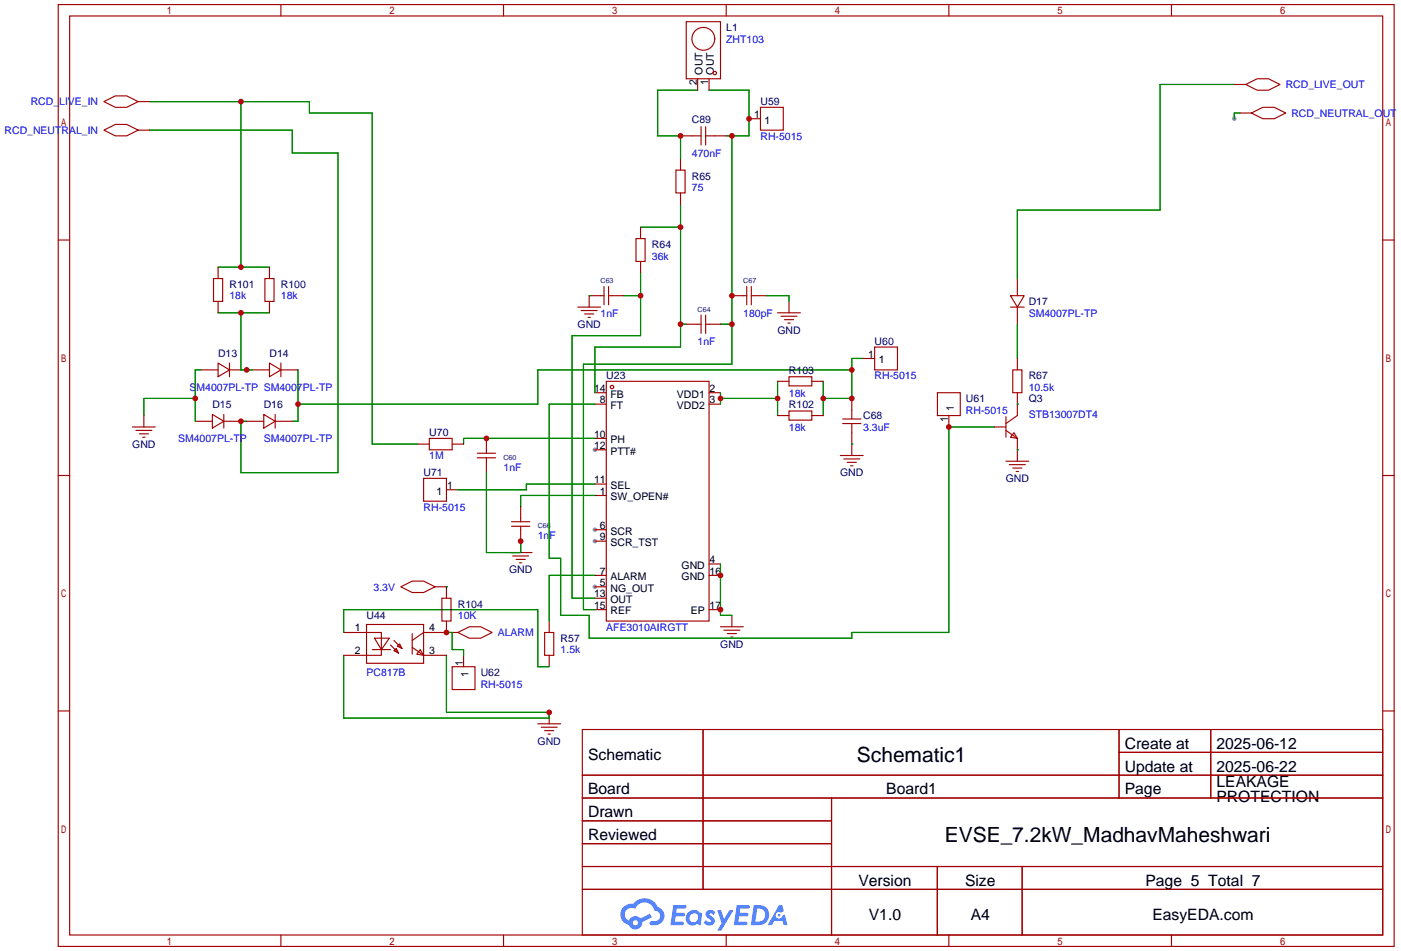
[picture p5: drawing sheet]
<svg xmlns="http://www.w3.org/2000/svg" width="312mm" height="212mm" viewBox="0 0 312 212" stroke-linecap="round" stroke-linejoin="round" font-family="sans-serif">
<g fill="#999">
<circle cx="132.3" cy="100.1" r=".51"/>
<circle cx="132.3" cy="117.9" r=".51"/>
<circle cx="132.3" cy="120.4" r=".51"/>
<circle cx="132.3" cy="130.6" r=".51"/>
<circle cx="274.6" cy="26.4" r=".51"/>
</g>
<g fill="none" stroke="#a10000" stroke-width=".25">
<path d="M13 1h297.1v209.6h-297.1zM15.5 3.6h292.1v204.4h-292.1zM62.5 1v2.6M112 1v2.6M161.5 1v2.6M211.1 1v2.6M260.6 1v2.6M13 53.4h2.5M307.6 53.4h2.5M13 105.8h2.5M307.6 105.8h2.5M13 158.2h2.5"/>
<path d="M307.6 158.2h2.5M129.5 162.3h178.1v45.7h-178.1zM129.5 172.5h178.1M129.5 177.5h178.1M156.4 162.3v35.6M185 177.5v30.5M248.9 162.3v15.2M248.9 167.4h58.7M269.3 162.3v15.2M129.5 182.6h55.5M129.5 192.8h178.1M129.5 187.7h55.5"/>
<path d="M129.5 197.9h178.1M208.5 192.8v15.2M227.4 192.8v15.2M62.5 208v2.6M112 208v2.6M161.5 208v2.6M211.1 208v2.6M260.6 208v2.6"/>
</g>
<g fill="#5487ff">
<path d="M157.3 202.7a1.3 1.3 0 0 1 1.8 .3l-.4 .6a.54 .54 0 0 0-.9-.2l.1 .2a1.28 1.28 0 0 1 .8 2 1.53 1.53 0 0 1-2.2-.3l.5-.6 .8 .5a.31 .31 0 0 0 .4-.3 .31 .31 0 0 0-.3-.4 1.12 1.12 0 0 1-.6-1.8z"/>
<path d="M159.6 202.5h.8l.7 2 1.1-2h1l-2.8 4.6h-.9l1-1.7z"/>
<path d="M149.8 201.4h2.2a.46 .46 0 0 1 .5 0 .46 .46 0 0 1 .2 .6l-.4 .1-1.7 .1-.2 .9h1.7a.4 .4 0 0 1 .3 .4 .4 .4 0 0 1-.4 .4h-1.7l-.2 1.2h1.4a.46 .46 0 0 1 .5 0 .46 .46 0 0 1 .1 .5l-.3 .2h-2.7z"/>
<path d="M163.9 201.4h2.2a.47 .47 0 0 1 .6 0 .47 .47 0 0 1 .1 .6l-.4 .1-1.7 .1-.2 .9h1.7a.4 .4 0 0 1 .3 .4 .4 .4 0 0 1-.4 .4h-1.7l-.2 1.2h1.4a.46 .46 0 0 1 .5 0 .46 .46 0 0 1 .1 .5l-.3 .2h-2.7z"/>
<path d="M173.3 201.4h.7l.4 1.3-.7 .4a.75 .75 0 0 0-1.1 .3 .75 .75 0 0 0 .5 1 .75 .75 0 0 0 .9-.7l.6-.2 .6 2.3h-.9l-.2-.9h-1.9l-.5 .9h-.9z"/>
<path d="M167.7 201.4l-.7 4.4h1.5a2.27 2.27 0 0 0 2.6-2.2 2.27 2.27 0 0 0-2.7-2.2zM168.4 202.1a1.5 1.5 0 0 1 1.8 1.6 1.5 1.5 0 0 1-1.9 1.4h-.3z"/>
<path d="M153.1 203a1.6 1.6 0 0 0-.3 2.3 1.6 1.6 0 0 0 2.3 .2l.8 .3 .3-2.4-.2-.3-.4-.1a1.58 1.58 0 0 0-2.5 0zM153.7 203.5a.98 .98 0 0 1 1.6 .4 .98 .98 0 0 1-1.1 1.3 .94 .94 0 0 1-.8-.7 .94 .94 0 0 1 .3-1z"/>
<path d="M138.7 201.8a2.37 2.37 0 0 0 1.2 4 1.54 1.54 0 0 0 1.7 1 1.54 1.54 0 0 0 1.3-1.6l2.1-1.1-.4-.8-2.1 1a1.57 1.57 0 0 0-2.6 .5 1.5 1.5 0 0 1-.7-2.1 1.5 1.5 0 0 1 2.1-.5 2.23 2.23 0 0 1 2.3-1.4 2.23 2.23 0 0 1 2 1.8 1.16 1.16 0 0 1 1.3 1.1 1.16 1.16 0 0 1-1.1 1.2h-.7a.47 .47 0 0 0-.6 .4 .47 .47 0 0 0 .4 .5 2.15 2.15 0 0 0 2.7-1.1 2.15 2.15 0 0 0-.9-2.7l-.4-.2a3.2 3.2 0 0 0-5.4-.7l-1.2 .1zM140.8 205.3a.58 .58 0 0 1 1.1 0 .58 .58 0 0 1-1.1 0z"/>
<circle cx="173.3" cy="203.6" r=".28"/>
</g>
<g fill="none" stroke="#a10000" stroke-width=".25">
<path d="M152.7 4.8h7.6v12.7h-7.6zM155.2 17.5v2.6M157.7 17.5v2.6M274.6 18.8h2.5M277.1 18.8l2.6-1.3h2.5l2.5 1.3-2.5 1.3h-2.5zM23.1 22.6l2.6-1.3h2.5l2.5 1.3-2.5 1.3h-2.5zM23.1 29l2.6-1.3h2.5l2.5 1.3-2.5 1.2h-2.5zM30.7 22.6h2.6M30.7 29h2.6M150.4 37.8h2v5.1h-2zM151.4 35.3v2.5M151.4 30.2h4.6"/>
<path d="M156 28.2v4.1M157 28.2v4.1M157 30.2h4.5M166.6 26.4h2.6M169.2 23.9h5v5.1h-5zM275.8 25.1h2.6M278.4 25.1l2.5-1.2h2.6l2.5 1.2-2.5 1.3h-2.6zM48.5 59.4v2.6M59.9 59.4v2.6M141.5 53.1h2v5.1h-2zM142.5 50.5v2.6M142.5 58.2v2.5"/>
<path d="M151.4 42.9v2.6M47.5 62h2v5.1h-2zM48.5 67.1v2.5M58.9 62h2.1v5.1h-2.1zM59.9 67.1v2.5M128.5 68.3h5.1M129.3 69.1h3.5M130 69.8h2.1M130.8 70.6h.5M134.4 63.8v4M134.4 65.8h-3.3v2.5M135.4 63.8v4"/>
<path d="M135.4 65.8h3.3M152.7 72.1h3.3M156 70.1v4.1M157 70.1v4.1M157 72.1h3.3M162.8 65.8h3.3M166.1 63.8v4M167.1 65.8h3.3M167.1 63.8v4M173 69.6h5.1M173.7 70.4h3.6M174.5 71.1h2"/>
<path d="M175.3 71.9h.5M175.5 67.1v2.5M192 79.8h2.6M194.6 77.2h5v5.1h-5zM224.8 65.8h3l-1.5 2.5zM224.8 68.3h3M226.3 62v3.8M226.3 68.3v3.8M226.3 79.8v2.5M29.5 95h5M30.2 95.8h3.6M31 96.5h2"/>
<path d="M31.7 97.3h.6M32 92.5v2.5M43.4 93.7h3.8M44.7 82.3h3.8M47.2 92.2l2.6 1.5-2.6 1.5zM48.5 80.8l2.6 1.5-2.6 1.5zM49.8 92.2v3M49.8 93.7h3.8M51.1 80.8v3M51.1 82.3h3.8M54.9 93.7h3.8M56.1 82.3h3.8"/>
<path d="M58.7 92.2l2.5 1.5-2.5 1.5zM59.9 80.8l2.6 1.5-2.6 1.5zM61.2 93.7h3.8M61.2 92.2v3M62.5 82.3h3.8M62.5 80.8v3M93 98.8h2.5M95.5 97.5h5.1v2.6h-5.1zM100.6 98.8h2.5M108.2 97.5v3.3M132.3 87.4h2.6M132.3 89.9h2.6"/>
<path d="M132.3 97.5h2.6M134.9 84.8h22.8v53.4h-22.8zM157.7 87.4h2.6M157.7 89.9h2.6M173 92.5h2.5M173 84.8h2.5M175.5 91.4h5.1v2.1h-5.1zM175.5 83.8h5.1v2.1h-5.1zM180.6 92.5h2.5M180.6 84.8h2.5M187.5 94.2h4M187.5 93.2h4"/>
<path d="M189.5 88.6v4.6M189.5 94.2v7.1M208.5 87.4h5.1v5.1h-5.1zM211.1 92.5v2.5M221.2 95h2.6M223.8 92.7v4.6M223.8 95.8l2.5 1.7M225.3 82.3h2v5.1h-2zM225.6 96.3l.7 1.2-1.5-.2zM226.3 87.4v5.1l-2.5 1.7M226.3 97.5v5.1M94.2 106.4h5.1v5.1h-5.1z"/>
<path d="M99.3 109h2.6M106.2 101.9h4M106.2 100.8h4M108.2 101.9v3.3M113.8 116.1h4.1M113.8 117.1h4.1M115.8 112.8v3.3M115.8 117.1v5.8M132.3 100.1h2.6M132.3 107.7h2.6M132.3 110.2h2.6M132.3 117.9h2.6"/>
<path d="M186.9 101.3h5.1M187.7 102.1h3.6M188.5 102.9h2M189.2 103.6h.5M223.8 102.6h5.1M224.5 103.4h3.6M225.3 104.1h2M226.1 104.9h.5M81.5 138.9h12.7v8.7h-12.7zM89.2 130.6l2.5-1.3h2.5l2.6 1.3-2.6 1.2h-2.5zM96.8 130.6h2.5v2.5M98.3 133.1h2v5.1h-2z"/>
<path d="M99.3 138.2v2.5M113.3 122.9h5.1M114 123.7h3.6M114.8 124.5h2M115.6 125.2h.5M122.2 138.2v2.5M132.3 120.4h2.6M132.3 128h2.6M132.3 130.6h2.6M132.3 133.1h2.6M132.3 135.6h2.6M157.7 128h2.6"/>
<path d="M157.7 135.6h2.6M157.7 125.5h2.6M160.3 139.4h5.1M162.8 136.9v2.5M76.5 140.7h8.3v5.1h-8.3M82.8 144.5h4.1M83.3 142h3.3l-1.8 2.5zM86.9 143.5l1.7 1.8M87.6 144.8l.5-.5 .5 1zM87.6 142.5l1.8 1.8M88.4 143.8l.5-.5 .5 1zM91.7 141v4.5"/>
<path d="M91.7 144l2.5 1.8M93.5 144.5l.7 1.3-1.5-.3zM94.2 145.8h5.1M100.6 148.3h5.1v5.1h-5.1zM101.9 140.7l2.5-1.3h2.5l2.6 1.3-2.6 1.3h-2.5zM101.9 140.7h-7.7l-2.5 1.8M103.1 145.8v2.5M121.2 140.7h2v5.1h-2zM122.2 145.8v2.5M122.2 158.5v2.5M161 140.2h3.6M161.8 141h2"/>
<path d="M162.6 141.7h.5M119.6 161h5.1M120.4 161.8h3.6M121.2 162.6h2M121.9 163.3h.5"/>
<circle cx="156.5" cy="8.6" r="2.54"/>
<circle cx="159" cy="16.3" r=".38"/>
<circle cx="136.1" cy="86.1" r=".38"/>
</g>
<g fill="none" stroke="#008700" stroke-width=".25">
<path d="M274.6 18.8h-16.5v27.9h-31.8v15.3M33.3 22.6h35.5v2.5h14v73.7h10.2M33.3 29h31.7v5h10.2v71.2h-21.6v-11.5h1.3M53.6 22.6v36.8M155.2 20.1h-8.9v10.1h5.1v5.1M157.7 20.1h8.9v10.1h-5.1M162.8 30.2v50.8h-33v54.6h2.5M275.8 25.1h-1.2v1.3M48.5 59.4h11.4M142.5 50.5h8.9M151.4 45.5v31.7h-19.1v10.2M48.5 69.6h11.4"/>
<path d="M53.6 69.6v12.7h2.5M131.1 65.8h.1M138.7 65.8h3.8M142.5 60.7v14h-15.2v58.4h5M151.4 72.1h1.3M160.3 72.1h2.5M170.4 65.8h5.1v1.3M192 79.8h-2.5v8.8h-6.4M226.3 72.1v7.7M43.4 88.6h-11.4v3.9M44.7 82.3h-1.3v11.4M66.3 82.3v11.4h-1.3"/>
<path d="M132.3 89.9h-10.1v34.3h2.5v12.7h6.4v5.1h58.4v-1.3h21.6v-45.7h10.1M132.3 97.5h-29.2v1.3M160.3 87.4v2.5M160.3 88.6h12.7M173 84.8v7.7M183.1 84.8v7.7M189.5 98.8h.1M189.5 82.3h-69.9v7.6h-53.3M226.3 89.9h.1M108.2 105.2v17.7h7.6v-2.5M132.3 110.2h-16.5v2.6M132.3 107.7h-15.2v1.3h-15.2"/>
<path d="M226.3 100.1h.1M99.3 130.6h.1M132.3 128h-10.1v10.2M160.3 125.5v11.4h2.5M76.5 140.7v-5.1h43.1v12.7h2.6M76.5 145.8v14h45.7v-1.3h-22.9v-12.7M99.3 140.7h1.3v3.8h2.5v1.3"/>
</g>
<g fill="#c00">
<circle cx="160.3" cy="128" r=".63"/>
<circle cx="160.3" cy="135.6" r=".63"/>
<circle cx="53.6" cy="22.6" r=".63"/>
<circle cx="53.6" cy="59.4" r=".63"/>
<circle cx="53.6" cy="93.7" r=".63"/>
<circle cx="115.8" cy="120.4" r=".63"/>
<circle cx="66.3" cy="89.9" r=".63"/>
<circle cx="189.5" cy="82.3" r=".63"/>
<circle cx="189.5" cy="88.6" r=".63"/>
<circle cx="183.1" cy="88.6" r=".63"/>
<circle cx="43.4" cy="88.6" r=".63"/>
<circle cx="54.9" cy="82.3" r=".63"/>
<circle cx="53.6" cy="69.6" r=".63"/>
<circle cx="173" cy="88.6" r=".63"/>
<circle cx="160.3" cy="88.6" r=".63"/>
<circle cx="142.5" cy="65.8" r=".63"/>
<circle cx="151.4" cy="72.1" r=".63"/>
<circle cx="151.4" cy="50.5" r=".63"/>
<circle cx="162.8" cy="72.1" r=".63"/>
<circle cx="162.8" cy="65.8" r=".63"/>
<circle cx="162.8" cy="30.2" r=".63"/>
<circle cx="166.6" cy="26.4" r=".63"/>
<circle cx="151.4" cy="30.2" r=".63"/>
<circle cx="211.1" cy="95" r=".63"/>
<circle cx="122.2" cy="158.5" r=".63"/>
<circle cx="108.2" cy="97.5" r=".63"/>
<circle cx="99.3" cy="140.7" r=".63"/>
</g>
<g font-size="4.7">
<text x="190.6" y="169.5">Schematic1</text>
<text x="210.2" y="187.3">EVSE_7.2kW_MadhavMaheshwari</text>
</g>
<g font-size="3.5">
<text x="250.2" y="166.6">Create at</text>
<text x="270.6" y="166.6">2025-06-12</text>
<text x="130.8" y="169.1">Schematic</text>
<text x="250.2" y="171.7">Update at</text>
<text x="270.6" y="171.7">2025-06-22</text>
<text x="130.8" y="176.8">Board</text>
<text x="197.2" y="176.8">Board1</text>
<text x="250.2" y="176.8">Page</text>
<text x="270.6" y="175">LEAKAGE</text>
<text x="270.6" y="178.5">PROTECTION</text>
<text x="130.8" y="181.8">Drawn</text>
<text x="130.8" y="186.9">Reviewed</text>
<text x="191" y="197.1">Version</text>
<text x="214.7" y="197.1">Size</text>
<text x="254.8" y="197.1">Page 5 Total 7</text>
<text x="193.3" y="204.7">V1.0</text>
<text x="215.9" y="204.7">A4</text>
<text x="256.4" y="204.7">EasyEDA.com</text>
</g>
<g font-size="2.3" fill="#000080">
<text x="161.5" y="6.9">L1</text>
<text x="169.2" y="23.5">U59</text>
<text x="153.9" y="27.3">C89</text>
<text x="153.9" y="40">R65</text>
<text x="145" y="55.2">R64</text>
<text x="51.1" y="64.1">R101</text>
<text x="62.5" y="64.1">R100</text>
<text x="228.9" y="67.9">D17</text>
<text x="128.5" y="73">GND</text>
<text x="172.9" y="74.3">GND</text>
<text x="194.6" y="76.8">U60</text>
<text x="48.5" y="79.3">D13</text>
<text x="59.9" y="79.3">D14</text>
<text x="175.5" y="83.1">R103</text>
<text x="134.9" y="84.4">U23</text>
<text x="214.9" y="89.5">U61</text>
<text x="228.9" y="89.5">Q3</text>
<text x="228.9" y="84.4">R67</text>
<text x="47.2" y="90.8">D15</text>
<text x="58.7" y="90.8">D16</text>
<text x="175.5" y="90.8">R102</text>
<text x="192" y="93.3">C68</text>
<text x="29.4" y="99.7">GND</text>
<text x="95.5" y="97.1">U70</text>
<text x="94.2" y="106">U71</text>
<text x="186.9" y="106">GND</text>
<text x="223.7" y="107.3">GND</text>
<text x="113.2" y="127.6">GND</text>
<text x="81.5" y="137.8">U44</text>
<text x="101.9" y="135.2">R104</text>
<text x="124.7" y="142.8">R57</text>
<text x="160.2" y="144.1">GND</text>
<text x="106.9" y="150.5">U62</text>
<text x="119.6" y="165.7">GND</text>
</g>
<g font-size="2.3" fill="#00f">
<text x="161.5" y="9.5">ZHT103</text>
<text x="6.8" y="23.5">RCD_LIVE_IN</text>
<text x="286" y="19.6">RCD_LIVE_OUT</text>
<text x="1" y="29.8">RCD_NEUTRAL_IN</text>
<text x="287.3" y="26">RCD_NEUTRAL_OUT</text>
<text x="153.9" y="34.9">470nF</text>
<text x="169.2" y="31.1">RH-5015</text>
<text x="153.9" y="42.5">75</text>
<text x="145" y="57.7">36k</text>
<text x="51.1" y="66.6">18k</text>
<text x="62.5" y="66.6">18k</text>
<text x="133.6" y="70.4">1nF</text>
<text x="165.4" y="70.4">180pF</text>
<text x="228.9" y="70.4">SM4007PL-TP</text>
<text x="155.2" y="76.8">1nF</text>
<text x="42.2" y="87">SM4007PL-TP SM4007PL-TP</text>
<text x="175.5" y="88.2">18k</text>
<text x="194.6" y="84.4">RH-5015</text>
<text x="228.9" y="87">10.5k</text>
<text x="175.5" y="95.8">18k</text>
<text x="192" y="95.8">3.3uF</text>
<text x="214.9" y="92">RH-5015</text>
<text x="228.9" y="93">STB13007DT4</text>
<text x="39.6" y="98.4">SM4007PL-TP</text>
<text x="58.7" y="98.4">SM4007PL-TP</text>
<text x="95.5" y="102.2">1M</text>
<text x="112" y="104.7">1nF</text>
<text x="94.2" y="113.6">RH-5015</text>
<text x="119.6" y="120">1nF</text>
<text x="83.1" y="131.4">3.3V</text>
<text x="101.9" y="137.8">10K</text>
<text x="110.7" y="141.6">ALARM</text>
<text x="134.9" y="140.3">AFE3010AIRGTT</text>
<text x="124.7" y="145.4">1.5k</text>
<text x="81.5" y="150.5">PC817B</text>
<text x="106.9" y="153">RH-5015</text>
</g>
<g font-size="2.3">
<text x="156.3" y="16.6" transform="rotate(-90 156.3 16.6)">OUT</text>
<text x="158.8" y="16.6" transform="rotate(-90 158.8 16.6)">OUT</text>
<text x="155" y="18.9" transform="rotate(-90 155 18.9)">2</text>
<text x="157.5" y="18.9" transform="rotate(-90 157.5 18.9)">1</text>
<text x="167.7" y="26.2">1</text>
<text x="170.1" y="27.5">1</text>
<text x="193.1" y="79.6">1</text>
<text x="195.5" y="80.8">1</text>
<text x="132.2" y="87.2">14</text>
<text x="133.5" y="89.7">8</text>
<text x="135.8" y="88.5">FB</text>
<text x="150.6" y="88.5">VDD1</text>
<text x="157.9" y="89.7">3</text>
<text x="157.9" y="87.2">2</text>
<text x="135.8" y="91">FT</text>
<text x="150.6" y="91">VDD2</text>
<text x="210.9" y="93.9" transform="rotate(-90 210.9 93.9)">1</text>
<text x="212.2" y="91.5" transform="rotate(-90 212.2 91.5)">1</text>
<text x="132.2" y="97.3">10</text>
<text x="132.2" y="99.9">12</text>
<text x="135.8" y="98.6">PH</text>
<text x="135.8" y="101.2">PTT#</text>
<text x="132.2" y="107.5">11</text>
<text x="97.1" y="110">1</text>
<text x="99.4" y="108.8">1</text>
<text x="133.5" y="110">1</text>
<text x="135.8" y="108.8">SEL</text>
<text x="135.8" y="111.3">SW_OPEN#</text>
<text x="133.5" y="117.7">6</text>
<text x="135.8" y="118.9">SCR</text>
<text x="133.5" y="120.2">9</text>
<text x="135.8" y="121.5">SCR_TST</text>
<text x="157.9" y="125.3">4</text>
<text x="133.5" y="127.8">7</text>
<text x="133.5" y="130.4">5</text>
<text x="135.8" y="129.1">ALARM</text>
<text x="135.8" y="131.6">NG_OUT</text>
<text x="151.6" y="129.1">GND</text>
<text x="151.6" y="126.6">GND</text>
<text x="157.9" y="127.8">16</text>
<text x="132.2" y="132.9">13</text>
<text x="132.2" y="135.4">15</text>
<text x="135.8" y="134.2">OUT</text>
<text x="135.8" y="136.7">REF</text>
<text x="153.7" y="136.7">EP</text>
<text x="157.9" y="135.4">17</text>
<text x="79" y="140.4">1</text>
<text x="95.5" y="140.4">4</text>
<text x="79" y="145.5">2</text>
<text x="95.5" y="145.5">3</text>
<text x="102.9" y="148.2" transform="rotate(-90 102.9 148.2)">1</text>
<text x="104.2" y="150.6" transform="rotate(-90 104.2 150.6)">1</text>
</g>
<g font-size="1.6" fill="#000080">
<text x="133.6" y="63">C63</text>
<text x="165.4" y="63">C67</text>
<text x="155.2" y="69.3">C64</text>
<text x="112" y="102.3">C60</text>
<text x="119.6" y="117.6">C66</text>
</g>
</svg>
